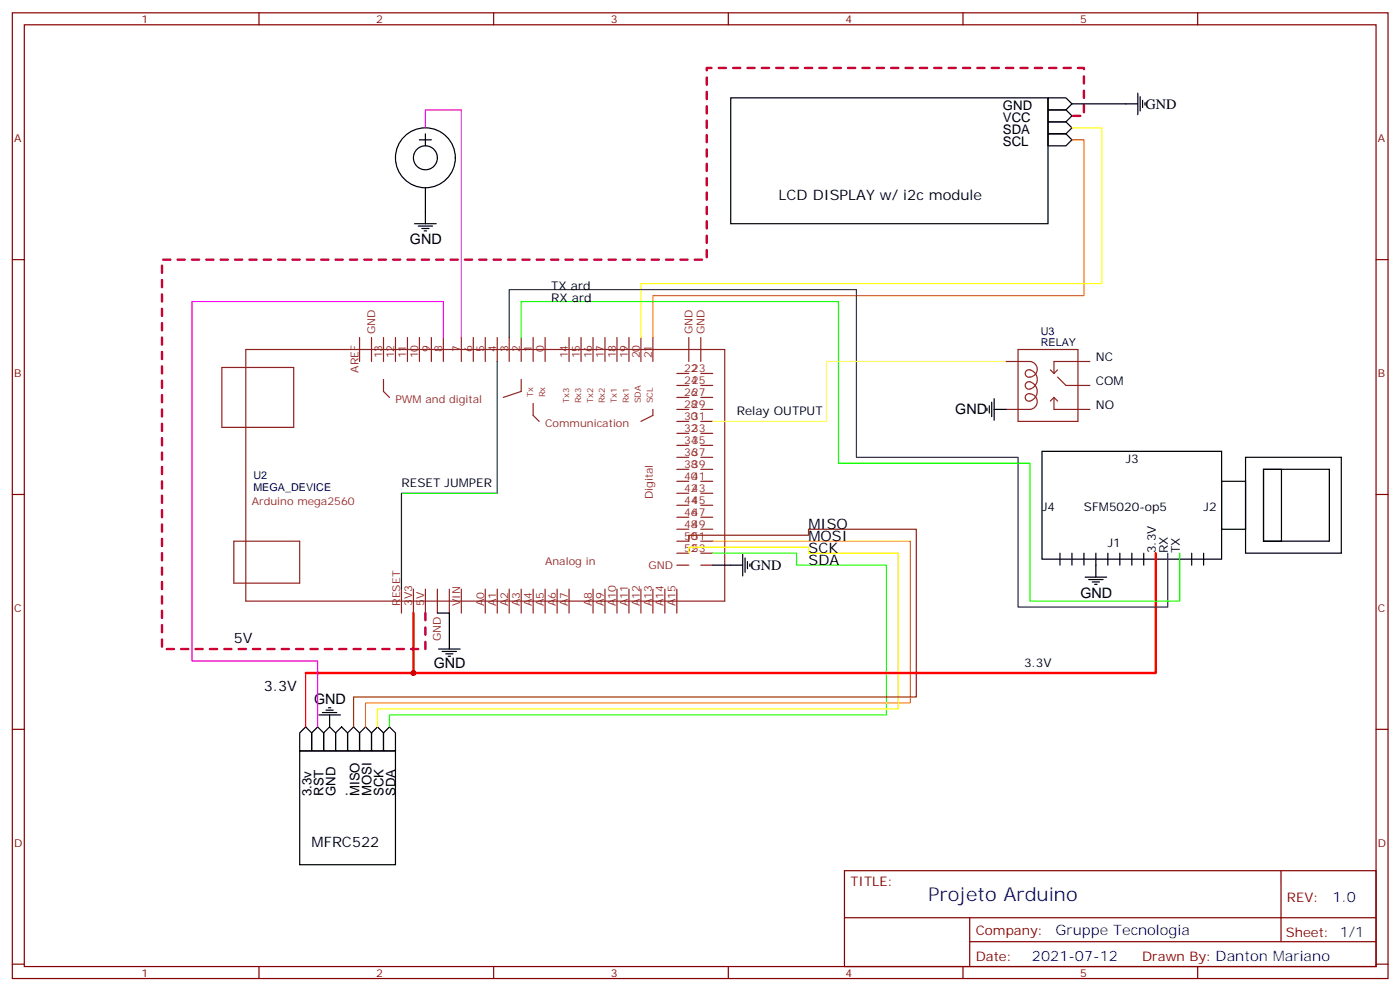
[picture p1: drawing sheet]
<svg xmlns="http://www.w3.org/2000/svg" width="413mm" height="292mm" viewBox="0 0 413 292" stroke-linecap="round" stroke-linejoin="round" font-family="sans-serif">
<g fill="none" stroke="#870000" stroke-width=".35">
<path d="M3.6 3.8h405.4v284.3h-405.4zM7.2 7.3h398.2v277.3h-398.2zM76.3 3.8v3.5M145.5 3.8v3.5M214.6 3.8v3.5M283.7 3.8v3.5M352.9 3.8v3.5M3.6 76.4h3.6M405.4 76.4h3.6M3.6 145.6h3.6M405.4 145.6h3.6M3.6 214.7h3.6"/>
<path d="M405.4 214.7h3.6M248.8 256.4h156.6v28.2h-156.6zM377.4 256.4v20.9M248.8 270.2h156.5M285.7 277.3h119.6M285.7 270.2v14.1M3.6 283.9h3.6M76.3 284.6v3.5M145.5 284.6v3.5M214.6 284.6v3.5M283.7 284.6v3.5M352.9 284.6v3.5"/>
<path d="M405.4 283.9h3.6"/>
</g>
<g fill="none" stroke="#8c2424" stroke-width=".35">
<path d="M105.9 99.4v7M109.5 99.4v7M113 99.4v7M116.5 99.4v7M120.1 99.4v7M123.6 99.4v7M127.1 99.4v7M130.6 99.4v7M135.9 99.4v7M139.5 99.4v7M143 99.4v7M146.5 99.4v7"/>
<path d="M150 99.4v7M153.6 99.4v7M157.1 99.4v7M160.6 99.4v7M167.7 99.4v7M171.2 99.4v7M174.7 99.4v7M178.3 99.4v7M181.8 99.4v7M185.3 99.4v7M188.8 99.4v7M192.4 99.4v7"/>
<path d="M203 99.4v7M206.5 99.4v7M65.4 108.2h21.1v17.6h-21.1zM72.4 102.9h141.1v74.1h-141.1zM113 111.7v3.6l1.8 1.7M153.6 111.7v3.6l-5.3 1.7M157.1 118.8v3.5l1.8 1.8M199.4 110h3.6M199.4 113.5h3.6M199.4 117h3.6M206.5 110h3.5M206.5 113.5h3.5"/>
<path d="M206.5 117h3.5M296.4 106.4h7.1a2.29 2.29 0 0 1 2.1 2.8 2.29 2.29 0 0 1-3.1 1.7 1.14 1.14 0 0 1-.2-1.7 1.14 1.14 0 0 1 1.7-.1 2.86 2.86 0 0 1 1.6 3.2 2.86 2.86 0 0 1-2.7 2.2 1.13 1.13 0 0 1-.7-1.6 1.13 1.13 0 0 1 1.8-.3 2.87 2.87 0 0 1 1.6 3.2 2.87 2.87 0 0 1-2.7 2.3 1.1 1.1 0 0 1-.8-1.4 1.1 1.1 0 0 1 1.4-.7 2.3 2.3 0 0 1 2.1 2.3 2.3 2.3 0 0 1-2.1 2.2h-7.1M300 102.9h17.6v21.2h-17.6zM309.5 108.9l1.1 1.1M310.6 117v3.5h10.5M310.6 117l1 1.1M310.6 117l-1.1 1.1M311.6 111l2.5 2.5h7M311.6 108.9l-1 1.1M321.1 106.4h-10.5v3.6M192.4 120.5v1.8l-3.6 1.8M199.4 120.5h3.6"/>
<path d="M199.4 124.1h3.6M199.4 127.6h3.6M199.4 131.1h3.6M199.4 134.7h3.6M199.4 138.2h3.6M206.5 120.5h3.5M206.5 124.1h3.5M206.5 127.6h3.5M206.5 131.1h3.5M206.5 134.7h3.5M206.5 138.2h3.5M68.9 159.3h19.4v12.4h-19.4z"/>
<path d="M199.4 159.3h3.6M199.4 141.7h3.6M199.4 145.2h3.6M199.4 148.8h3.6M199.4 152.3h3.6M199.4 155.8h3.6M206.5 159.3h3.5M206.5 141.7h3.5M206.5 145.2h3.5M206.5 148.8h3.5M206.5 152.3h3.5M206.5 155.8h3.5"/>
<path d="M118.3 173.5v7M121.8 173.5v7M125.3 173.5v7M128.9 173.5v7M132.4 173.5v7M135.9 173.5v7M143 173.5v7M146.5 173.5v7M150 173.5v7M153.6 173.5v7M157.1 173.5v7M160.6 173.5v7"/>
<path d="M164.1 173.5v7M167.7 173.5v7M174.7 173.5v7M178.3 173.5v7M181.8 173.5v7M185.3 173.5v7M188.8 173.5v7M192.4 173.5v7M195.9 173.5v7M199.4 162.9h3.6M199.4 166.4h3.6M199.4 173.5v7"/>
<path d="M206.5 162.9h3.5M206.5 166.4h3.5"/>
</g>
<g fill="none" stroke="#000" stroke-width=".35">
<path d="M125.3 39.4v3.5M215.3 28.8h93.5v37.1h-93.5zM308.8 39.4h5.3l1.7 1.8-1.7 1.7h-5.3zM308.8 35.9h5.3l1.7 1.7-1.7 1.8h-5.3zM308.8 32.3h5.3l1.7 1.8-1.7 1.8h-5.3zM308.8 28.8h5.3l1.7 1.8-1.7 1.7h-5.3zM315.8 30.6h19.4M335.2 27.4v6.4M336 28.5v4.2M336.7 29.5v2.1M337.4 30.2v.7M123.6 41.2h3.5"/>
<path d="M125.3 55.3v10.6M122.2 65.9h6.3M123.2 66.6h4.3M124.3 67.3h2.1M125 68h.7M291.5 119.5v2.1M292.2 118.4v4.3M292.9 117.4v6.3M290.8 120.2v.7M292.9 120.5h3.5M307 132.9h52.9v31.7h-52.9zM367 134.7h28.2v28.2h-28.2z"/>
<path d="M372.3 138.2h19.4v21.1h-19.4zM372.3 138.2h5.3v21.1h-5.3zM359.9 141.7h7.1v14.1h-7.1zM210 166.4h8.8M218.8 163.2v6.4M219.5 164.3v4.2M220.2 165.3v2.2M220.9 166.1v.7M312.3 162.9v3.5M315.8 162.9v3.5M319.4 162.9v3.5M319.7 169.9h6.4"/>
<path d="M320.8 170.6h4.2M321.8 171.3h2.2M322.5 172h.8M322.9 162.9v7M326.4 162.9v3.5M330 162.9v3.5M333.5 162.9v3.5M337 162.9v3.5M351.1 162.9v3.5M354.6 162.9v3.5M128.9 180.5h3.5v10.6M129.2 191.1h6.4"/>
<path d="M130.3 191.8h4.2M131.3 192.5h2.2M132 193.2h.8M90.1 214l1.7 1.8v5.3h-3.5v-5.3zM93.6 214l1.8 1.8v5.3h-3.6v-5.3zM93.9 210.5h6.4M95 209.8h4.2M96.1 209.1h2.1M96.8 208.4h.7M97.1 214l1.8 1.8v5.3h-3.5v-5.3zM97.1 210.5v3.5M100.6 214l1.8 1.8v5.3h-3.5v-5.3z"/>
<path d="M104.2 214l1.7 1.8v5.3h-3.5v-5.3zM107.7 214l1.8 1.8v5.3h-3.6v-5.3zM111.2 214l1.8 1.8v5.3h-3.5v-5.3zM114.8 214l1.7 1.8v5.3h-3.5v-5.3zM88.3 221.1h28.2v33.5h-28.2z"/>
<circle cx="125.3" cy="46.5" r="8.8"/>
<circle cx="125.3" cy="46.5" r="3.5"/>
</g>
<path d="M340.5 162.9v35.3h-218.7M121.8 180.5v17.7h-31.7" fill="none" stroke="#f00" stroke-width=".71"/>
<path d="M90.1 198.2v15.8" fill="none" stroke="#f00" stroke-width=".35"/>
<path d="M130.6 99.4v-10.6h-74v105.8h37v19.4" fill="none" stroke="#f0f" stroke-width=".35"/>
<path d="M210 162.9h24.7v3.5h26.5v44.1h-146.4v3.5" fill="none" stroke="#3f0" stroke-width=".35"/>
<path d="M315.8 37.6h8.9v45.9h-135.9v15.9M203 162.9v-1.8h35.2v1.8h26.5v45.8h-153.5v5.3" fill="none" stroke="#ff0" stroke-width=".35"/>
<path d="M210 159.3h58.2v47.7h-160.5v7" fill="none" stroke="#f90" stroke-width=".35"/>
<path d="M203 159.3v-1.7h35.2v-1.8h31.8v49.4h-165.8v8.8" fill="none" stroke="#930" stroke-width=".35"/>
<path d="M125.3 180.5v10.6h-77.6v-114.7h160.5v-56.4h111.2v14.1h-3.6" fill="none" stroke="#c03" stroke-width=".71" stroke-dasharray="2.1 2.1"/>
<path d="M315.8 41.2h3.6v45.8h-127v12.4" fill="none" stroke="#f60" stroke-width=".35"/>
<path d="M146.5 106.4v38.8h-28.2v28.3" fill="none" stroke="#008700" stroke-width=".35"/>
<path d="M125.3 37.6v-5.3h10.6v67.1" fill="none" stroke="#90c" stroke-width=".35"/>
<path d="M150 99.4v-14.1h102.3v49.4h47.7v44.1h44.1v-15.9" fill="none" stroke="#333" stroke-width=".35"/>
<path d="M153.6 99.4v-10.6h93.5v47.6h56.4v40.6h44.1v-14.1" fill="none" stroke="#0f0" stroke-width=".35"/>
<path d="M296.4 106.4h-52.9v17.7h-33.5" fill="none" stroke="#ff6" stroke-width=".35"/>
<circle cx="121.8" cy="198.2" r=".88" fill="#c00"/>
<text font-size="5.6" fill="#00f" x="273.5" y="265.2">Projeto Arduino</text>
<g font-size="4.2">
<text x="337.5" y="32">GND</text>
<text x="229.4" y="58.8">LCD DISPLAY w/ i2c module</text>
<text x="120.8" y="71.9">GND</text>
<text x="281.5" y="122">GND</text>
<text x="238.2" y="155.8">MISO</text>
<text x="238.2" y="159.3">MOSI</text>
<text x="221.1" y="167.8">GND</text>
<text x="238.2" y="162.9">SCK</text>
<text x="238.2" y="166.4">SDA</text>
<text x="318.3" y="176">GND</text>
<text x="68.9" y="189.3">5V</text>
<text x="127.8" y="196.7">GND</text>
<text x="77.7" y="203.4">3.3V</text>
<text x="92.5" y="207.3">GND</text>
<text x="91.8" y="249.3">MFRC522</text>
</g>
<g font-size="4.2" fill="#00f">
<text x="392.6" y="265.6">1.0</text>
<text x="311" y="275.2">Gruppe Tecnologia</text>
<text x="304.1" y="283">2021-07-12</text>
</g>
<g font-size="3.9">
<text x="295.5" y="35.9">VCC</text>
<text x="295.5" y="32.4">GND</text>
<text x="295.5" y="39.4">SDA</text>
<text x="295.5" y="43">SCL</text>
<text x="91.8" y="234.4" transform="rotate(-90 91.8 234.4)">3.3v</text>
<text x="95.4" y="234.4" transform="rotate(-90 95.4 234.4)">RST</text>
<text x="98.9" y="234.4" transform="rotate(-90 98.9 234.4)">GND</text>
<text x="102.4" y="234.4" transform="rotate(-90 102.4 234.4)">.</text>
<text x="105.9" y="234.4" transform="rotate(-90 105.9 234.4)">MISO</text>
<text x="109.5" y="234.4" transform="rotate(-90 109.5 234.4)">MOSI</text>
<text x="113" y="234.4" transform="rotate(-90 113 234.4)">SCK</text>
<text x="116.5" y="234.4" transform="rotate(-90 116.5 234.4)">SDA</text>
</g>
<g font-size="3.9" fill="#800">
<text x="250.6" y="260.9">TITLE:</text>
<text x="379.2" y="265.6">REV:</text>
<text x="287.5" y="275.1">Company:</text>
<text x="378.9" y="275.8">Sheet: 1/1</text>
<text x="287.5" y="282.8">Date:</text>
<text x="336.5" y="282.9">Drawn By: Danton Mariano</text>
</g>
<g font-size="3.5">
<text x="162.4" y="88.8">RX ard</text>
<text x="162.4" y="85.3">TX ard</text>
<text x="322.9" y="106.4">NC</text>
<text x="322.9" y="113.5">COM</text>
<text x="217.1" y="122.3">Relay OUTPUT</text>
<text x="322.9" y="120.5">NO</text>
<text x="331.7" y="136.4">J3</text>
<text x="118.3" y="143.5">RESET JUMPER</text>
<text x="307" y="150.5">J4</text>
<text x="319.4" y="150.5">SFM5020-op5</text>
<text x="354.6" y="150.5">J2</text>
<text x="326.4" y="161.1">J1</text>
<text x="340.5" y="162.9" transform="rotate(-90 340.5 162.9)">3.3V</text>
<text x="344.1" y="162.9" transform="rotate(-90 344.1 162.9)">RX</text>
<text x="347.6" y="162.9" transform="rotate(-90 347.6 162.9)">TX</text>
<text x="301.7" y="196.4">3.3V</text>
</g>
<g font-size="3.2" fill="#800">
<text x="41.7" y="6.8">1</text>
<text x="110.9" y="6.8">2</text>
<text x="180" y="6.8">3</text>
<text x="249.2" y="6.8">4</text>
<text x="318.3" y="6.8">5</text>
<text x="4.2" y="41.9">A</text>
<text x="406" y="41.9">A</text>
<text x="4.2" y="111">B</text>
<text x="406" y="111">B</text>
<text x="4.2" y="180.2">C</text>
<text x="406" y="180.2">C</text>
<text x="4.2" y="249.3">D</text>
<text x="406" y="249.3">D</text>
<text x="41.7" y="287.6">1</text>
<text x="110.9" y="287.6">2</text>
<text x="180" y="287.6">3</text>
<text x="249.2" y="287.6">4</text>
<text x="318.3" y="287.6">5</text>
</g>
<g font-size="3.2" fill="#8d2323">
<text x="110.5" y="98.3" transform="rotate(-90 110.5 98.3)">GND</text>
<text x="204" y="98.3" transform="rotate(-90 204 98.3)">GND</text>
<text x="207.5" y="98.3" transform="rotate(-90 207.5 98.3)">GND</text>
<text x="112.6" y="105.5" transform="rotate(-90 112.6 105.5)">13</text>
<text x="116.2" y="105.5" transform="rotate(-90 116.2 105.5)">12</text>
<text x="119.7" y="105.5" transform="rotate(-90 119.7 105.5)">11</text>
<text x="123.2" y="105.5" transform="rotate(-90 123.2 105.5)">10</text>
<text x="126.8" y="103.5" transform="rotate(-90 126.8 103.5)">9</text>
<text x="130.3" y="103.5" transform="rotate(-90 130.3 103.5)">8</text>
<text x="135.6" y="103.5" transform="rotate(-90 135.6 103.5)">7</text>
<text x="139.1" y="103.5" transform="rotate(-90 139.1 103.5)">6</text>
<text x="142.6" y="103.5" transform="rotate(-90 142.6 103.5)">5</text>
<text x="146.2" y="103.5" transform="rotate(-90 146.2 103.5)">4</text>
<text x="149.7" y="103.5" transform="rotate(-90 149.7 103.5)">3</text>
<text x="153.2" y="103.5" transform="rotate(-90 153.2 103.5)">2</text>
<text x="156.7" y="103.5" transform="rotate(-90 156.7 103.5)">1</text>
<text x="160.3" y="103.5" transform="rotate(-90 160.3 103.5)">0</text>
<text x="167.3" y="105.5" transform="rotate(-90 167.3 105.5)">14</text>
<text x="170.9" y="105.5" transform="rotate(-90 170.9 105.5)">15</text>
<text x="174.4" y="105.5" transform="rotate(-90 174.4 105.5)">16</text>
<text x="177.9" y="105.5" transform="rotate(-90 177.9 105.5)">17</text>
<text x="181.4" y="105.5" transform="rotate(-90 181.4 105.5)">18</text>
<text x="185" y="105.5" transform="rotate(-90 185 105.5)">19</text>
<text x="188.5" y="105.5" transform="rotate(-90 188.5 105.5)">20</text>
<text x="192" y="105.5" transform="rotate(-90 192 105.5)">21</text>
<text x="105.6" y="109.7" transform="rotate(-90 105.6 109.7)">AREF</text>
<text x="201.5" y="109.6">22</text>
<text x="201.5" y="113.1">24</text>
<text x="203.9" y="109.6">23</text>
<text x="203.9" y="113.1">25</text>
<text x="116.5" y="118.8">PWM and digital</text>
<text x="201.5" y="116.7">26</text>
<text x="203.9" y="116.7">27</text>
<text x="160.6" y="125.8">Communication</text>
<text x="201.5" y="120.2">28</text>
<text x="201.5" y="123.7">30</text>
<text x="203.9" y="120.2">29</text>
<text x="203.9" y="123.7">31</text>
<text x="201.5" y="127.2">32</text>
<text x="201.5" y="130.8">34</text>
<text x="203.9" y="127.2">33</text>
<text x="203.9" y="130.8">35</text>
<text x="201.5" y="134.3">36</text>
<text x="201.5" y="137.8">38</text>
<text x="203.9" y="134.3">37</text>
<text x="203.9" y="137.8">39</text>
<text x="201.5" y="141.4">40</text>
<text x="203.9" y="141.4">41</text>
<text x="74.2" y="148.8">Arduino mega2560</text>
<text x="192.4" y="147" transform="rotate(-90 192.4 147)">Digital</text>
<text x="201.5" y="144.9">42</text>
<text x="201.5" y="148.4">44</text>
<text x="203.9" y="144.9">43</text>
<text x="203.9" y="148.4">45</text>
<text x="201.5" y="151.9">46</text>
<text x="201.5" y="155.5">48</text>
<text x="203.9" y="151.9">47</text>
<text x="203.9" y="155.5">49</text>
<text x="201.5" y="159">50</text>
<text x="203.9" y="159">51</text>
<text x="160.6" y="166.4">Analog in</text>
<text x="191.1" y="167.5">GND</text>
<text x="201.5" y="162.5">52</text>
<text x="203.9" y="162.5">53</text>
<text x="117.9" y="178.4" transform="rotate(-90 117.9 178.4)">RESET</text>
<text x="121.5" y="178.4" transform="rotate(-90 121.5 178.4)">3V3</text>
<text x="125" y="178.4" transform="rotate(-90 125 178.4)">5V</text>
<text x="135.6" y="178.4" transform="rotate(-90 135.6 178.4)">VIN</text>
<text x="142.6" y="178.4" transform="rotate(-90 142.6 178.4)">A0</text>
<text x="146.2" y="178.4" transform="rotate(-90 146.2 178.4)">A1</text>
<text x="149.7" y="178.4" transform="rotate(-90 149.7 178.4)">A2</text>
<text x="153.2" y="178.4" transform="rotate(-90 153.2 178.4)">A3</text>
<text x="156.7" y="178.4" transform="rotate(-90 156.7 178.4)">A4</text>
<text x="160.3" y="178.4" transform="rotate(-90 160.3 178.4)">A5</text>
<text x="163.8" y="178.4" transform="rotate(-90 163.8 178.4)">A6</text>
<text x="167.3" y="178.4" transform="rotate(-90 167.3 178.4)">A7</text>
<text x="174.4" y="178.4" transform="rotate(-90 174.4 178.4)">A8</text>
<text x="177.9" y="178.4" transform="rotate(-90 177.9 178.4)">A9</text>
<text x="181.4" y="178.4" transform="rotate(-90 181.4 178.4)">A10</text>
<text x="185" y="178.4" transform="rotate(-90 185 178.4)">A11</text>
<text x="188.5" y="178.4" transform="rotate(-90 188.5 178.4)">A12</text>
<text x="192" y="178.4" transform="rotate(-90 192 178.4)">A13</text>
<text x="195.5" y="178.4" transform="rotate(-90 195.5 178.4)">A14</text>
<text x="199.1" y="178.4" transform="rotate(-90 199.1 178.4)">A15</text>
<text x="129.9" y="188.9" transform="rotate(-90 129.9 188.9)">GND</text>
</g>
<g font-size="3.2" fill="#000080">
<text x="306.7" y="101.8">RELAY</text>
<text x="306.7" y="98.6">U3</text>
<text x="74.6" y="141.1">U2</text>
<text x="74.6" y="144.5">MEGA_DEVICE</text>
</g>
<g font-size="2.5" fill="#8d2323">
<text x="157.1" y="117" transform="rotate(-90 157.1 117)">Tx</text>
<text x="160.6" y="117" transform="rotate(-90 160.6 117)">Rx</text>
<text x="167.7" y="118.8" transform="rotate(-90 167.7 118.8)">Tx3</text>
<text x="171.2" y="118.8" transform="rotate(-90 171.2 118.8)">Rx3</text>
<text x="174.7" y="118.8" transform="rotate(-90 174.7 118.8)">Tx2</text>
<text x="178.3" y="118.8" transform="rotate(-90 178.3 118.8)">Rx2</text>
<text x="181.8" y="118.8" transform="rotate(-90 181.8 118.8)">Tx1</text>
<text x="185.3" y="118.8" transform="rotate(-90 185.3 118.8)">Rx1</text>
<text x="188.8" y="118.8" transform="rotate(-90 188.8 118.8)">SDA</text>
<text x="192.4" y="118.8" transform="rotate(-90 192.4 118.8)">SCL</text>
</g>
</svg>
